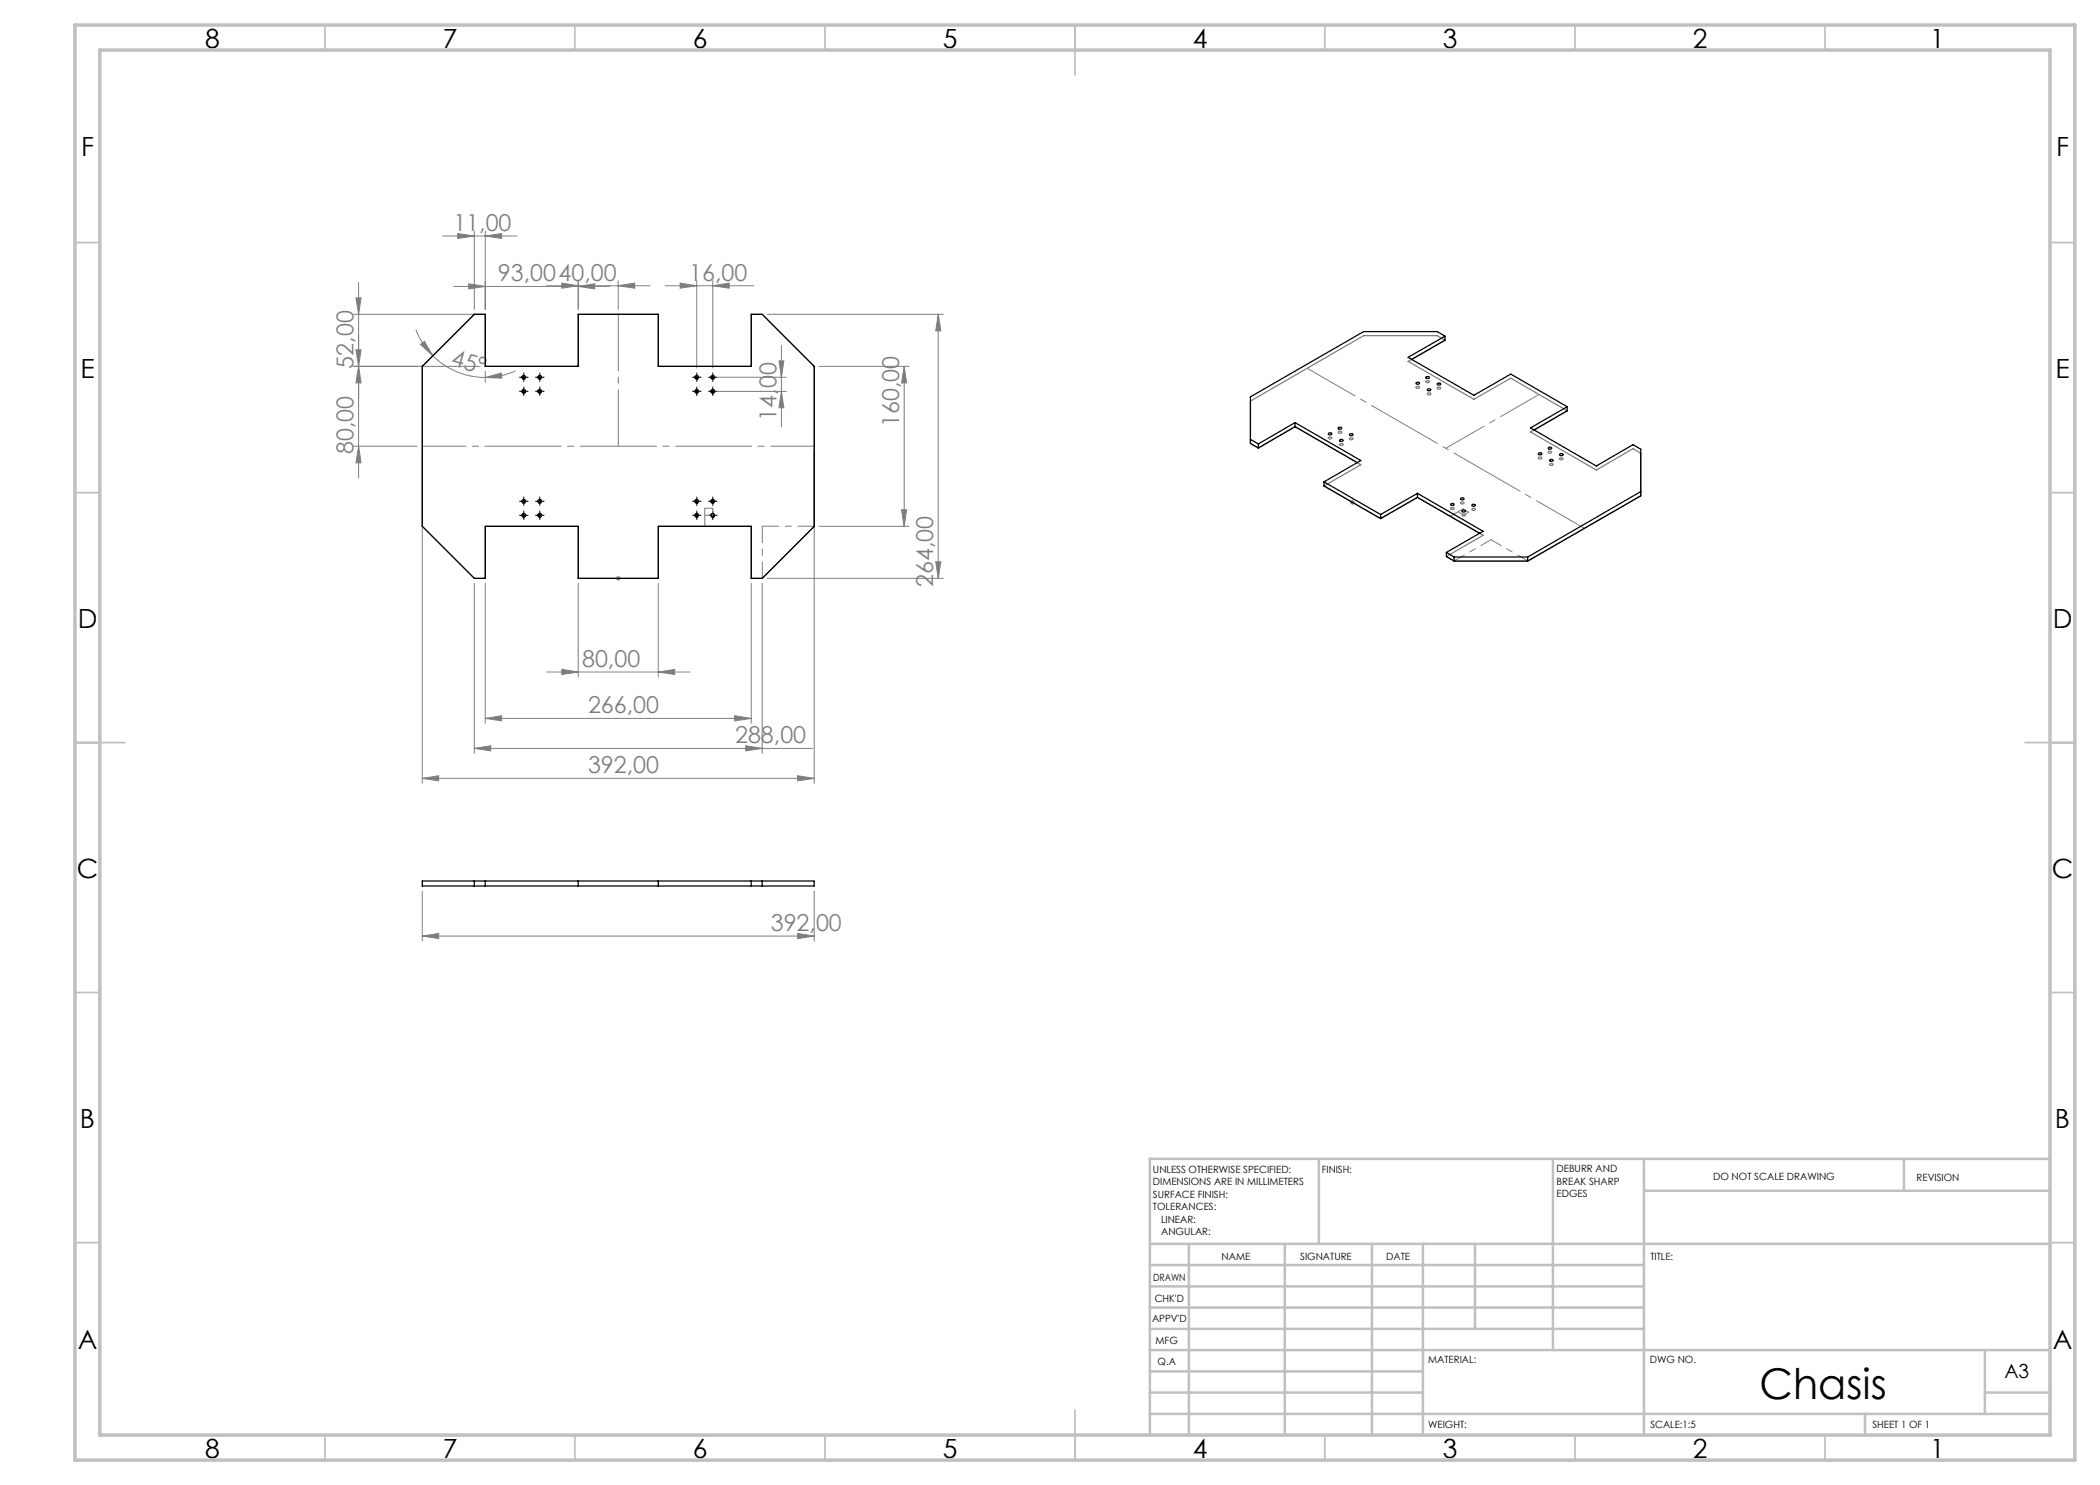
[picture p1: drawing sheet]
<svg xmlns="http://www.w3.org/2000/svg" width="420mm" height="297mm" viewBox="0 0 420 297" stroke-linecap="round" stroke-linejoin="round" font-family="sans-serif">
<g fill="none" stroke="#808080" stroke-width=".2">
<path d="M71.2 59.6h1l-.5 3.3zM71.7 56.5v39.1M88.5 47.2h14.9M90.7 57.3h31.3M91.5 46.7l3.4 .5-3.4 .5zM93.7 56.8l3.3 .5-3.3 .5zM94.9 46.2v15.7M97 47.2l3.3-.5v1zM97 46.2v15.7M109.3 57.1h20.7M112.4 56.6l3.2 .5-3.2 .5zM115.6 57.3l3.4-.5v1z"/>
<path d="M115.6 56.1v5.8M123.6 57.1l3.3-.5v1zM123.6 56.1v5.8M133 57.1h17.8M136 56.6l3.3 .5-3.3 .5zM139.3 56.1v17.5M142.6 57.1l3.2-.5v1zM142.6 56.1v17.5M70.7 73.3h25.4M70.7 62.9h25.4M71.2 70h1l-.5 3.3zM71.7 73.3l.5 3.3h-1z"/>
<path d="M83.2 66a14.8 14.8 0 0 0 3.4 5.2M84.1 68.9l.8-.6 1.7 2.9zM86.6 71.2a14.8 14.8 0 0 0 10.4 4.3M97 75.5l3.3-.9 .1 1zM97 74.3v2.2M103.1 74.2a14.5 14.5 0 0 1-6.1 1.3M143.5 75.5h13.8M143.5 78.3h13.8M153.5 62.9h35.2M155.8 72.2h1l-.5 3.3zM156.3 69.1v16.3M156.3 78.3l.5 3.3h-1z"/>
<path d="M163.8 73.3h18M180.8 73.3l.5 3.3h-1zM180.8 73.3v32M187.6 62.9v52.8M187.6 62.9l.6 3.3h-1.1zM70.7 89.2h12.7M71.7 89.2l.5 3.4h-1zM84.5 90.3v66.4M162.8 90.3v66.4M270.5 99.9v1.1M94.9 116.7v34M97 116.7v28"/>
<path d="M115.6 116.7v18.7M123.2 115.7h.9M123.3 115.3l.7 .7M123.6 115.2v1M124 115.3l-.7 .7M131.7 116.7v18.7M150.2 116.7v28M152.4 116.7v34M153.5 115.7h35.2M163.8 105.3h18M180.3 101.9h1l-.5 3.4zM187.1 112.4h1.1l-.6 3.3z"/>
<path d="M270 100.5h1M270.1 100.1l.7 .7M270.8 100.1l-.7 .7M109.3 134.4h28.7M112.4 133.9l3.2 .5-3.2 .5zM131.7 134.4l3.2-.5v1zM84.5 155.7l3.2-.6v1.1zM84.5 155.7h78.3M94.9 149.7l3.2-.5v1zM94.9 149.7h67.6M97 143.7l3.3-.5v1zM97 143.7h53.2"/>
<path d="M146.9 143.2l3.3 .5-3.3 .5zM149.2 149.2l3.2 .5-3.2 .5zM159.5 155.1l3.3 .6-3.3 .5zM84.5 178.2v10M162.8 178.2v10M84.5 187.2l3.2-.5v1zM84.5 187.2h78.3M159.5 186.7l3.3 .5-3.3 .5z"/>
</g>
<g fill="none" stroke="#808080" stroke-width=".25">
<path d="M84.5 73.3l10.4-10.4h2.1v10.4h18.6v-10.4h16.1v10.4h18.5v-10.4h2.2l10.4 10.4v32l-10.4 10.4h-2.2v-10.4h-18.5v10.4h-16.1v-10.4h-18.6v10.4h-2.1l-10.4-10.4zM283.2 77.4l.3-.1 .3 .1a.32 .32 0 0 1-.3 .3 .32 .32 0 0 1-.3-.3zM285.2 76.3l.2-.2a.29 .29 0 0 1 .4 0 .29 .29 0 0 1 0 .4 .29 .29 0 0 1-.4 0zM285.5 78.7l.2-.1a.29 .29 0 0 1 .4 0 .29 .29 0 0 1 0 .4 .29 .29 0 0 1-.4 0l-.2-.1zM287.5 77.5h.5a.31 .31 0 0 1-.2 .4 .31 .31 0 0 1-.4-.3zM250.1 80.2l22.6-13.1h14.7l1.6 .9-7.4 4.3 13.2 7.6 7.4-4.3 11.2 6.6-7.3 4.2 13.2 7.6 7.3-4.3 1.6 1v8.5l-22.7 13h-14.7l-1.5-.9 7.3-4.2-13.1-7.6-7.4 4.2-11.3-6.5 7.4-4.2-13.2-7.7-7.3 4.3-1.6-.9zM265.6 87.6l.3-.2 .4 .1a.34 .34 0 0 1-.3 .3 .34 .34 0 0 1-.4-.2zM267.7 86.4l.2-.1a.29 .29 0 0 1 .4-.1 .29 .29 0 0 1 0 .4 .29 .29 0 0 1-.4 0l-.3-.1zM268 88.8l.1-.1a.29 .29 0 0 1 .5 0 .29 .29 0 0 1 0 .4 .29 .29 0 0 1-.5 0l-.2-.2zM269.9 87.6h.5a.2 .2 0 0 1 .2 .2 .2 .2 0 0 1-.3 .1h-.4zM307.7 91.5l.4-.1a.24 .24 0 0 1 .2 .3 .24 .24 0 0 1-.4 .1l-.2-.1zM309.7 90.3h.2a.27 .27 0 0 1 .4 0 .27 .27 0 0 1 0 .4 .27 .27 0 0 1-.4 0l-.2-.1z"/>
<path d="M309.9 92.8l.3-.1a.27 .27 0 0 1 .3 0 .27 .27 0 0 1 0 .4 .27 .27 0 0 1-.3 0zM312 91.6h.1a.28 .28 0 0 1 .4-.1 .28 .28 0 0 1 0 .5 .28 .28 0 0 1-.4-.1l-.2-.1zM290.1 101.6l.4-.1a.22 .22 0 0 1 .3 .3 .22 .22 0 0 1-.3 .1l-.4-.1zM292.1 100.5l.2-.1a.29 .29 0 0 1 .4 0 .29 .29 0 0 1 0 .4 .29 .29 0 0 1-.4 0l-.2-.1zM292.4 103l.2-.2a.28 .28 0 0 1 .4 .1 .28 .28 0 0 1 0 .4 .28 .28 0 0 1-.4-.1zM294.4 101.8l.2-.1a.27 .27 0 0 1 .4 0 .27 .27 0 0 1-.1 .4 .27 .27 0 0 1-.3 0z"/>
<circle cx="104.7" cy="75.5" r=".35"/>
<circle cx="104.7" cy="78.3" r=".35"/>
<circle cx="108" cy="75.5" r=".35"/>
<circle cx="108" cy="78.3" r=".35"/>
<circle cx="139.3" cy="75.5" r=".35"/>
<circle cx="139.3" cy="78.3" r=".35"/>
<circle cx="142.5" cy="75.5" r=".35"/>
<circle cx="142.5" cy="78.3" r=".35"/>
<circle cx="104.7" cy="103.1" r=".35"/>
<circle cx="104.7" cy="100.3" r=".35"/>
<circle cx="108" cy="100.3" r=".35"/>
<circle cx="108" cy="103.1" r=".35"/>
<circle cx="139.3" cy="103.1" r=".35"/>
<circle cx="139.3" cy="100.3" r=".35"/>
<circle cx="142.5" cy="100.3" r=".35"/>
<circle cx="142.5" cy="103.1" r=".35"/>
</g>
<g fill="none" stroke="#c0c0c0" stroke-width=".35">
<path d="M65 5v5M115 5v5M165 5v5M215 5v10M265 5v5M315 5v5M365 5v5M15 48.5h5M410 48.5h5M15 98.5h5M410 98.5h5M15 148.5h10"/>
<path d="M405 148.5h10M15 198.5h5M410 198.5h5M15 248.5h5M410 248.5h5M65 287v5M115 287v5M165 287v5M215 282v10M265 287v5M315 287v5M365 287v5"/>
</g>
<g fill="none" stroke="#c0c0c0" stroke-width=".5">
<path d="M263.8 231.8v17M310.6 231.8v38.2M328.8 231.8v55.2M328.8 238.2h81.2M380.8 231.8v6.4M410 231.8h-180v55.2M230 248.8h180M230 257.3h98.8M230 253h98.8M237.8 248.8v38.2M257 248.8v38.2M274.4 248.8v38.2"/>
<path d="M284.6 248.8v38.2M295 248.8v17M230 265.8h98.8M230 261.5h98.8M230 278.5h54.6M230 274.3h54.6M230 270h180M397 278.5h13M397 270v12.8M230 282.8h180M373 282.8v4.2"/>
</g>
<path d="M15 5h400v287h-400zM20 10h390v277h-390z" fill="none" stroke="#c0c0c0" stroke-width=".7"/>
<g fill="none" stroke="#000" stroke-width=".2" stroke-dasharray="15.2 1.3 1.3 1.3">
<path d="M104.3 78.2h-.4M104.3 75.4h-.4M104.8 77.7v-.3M104.8 78.7v.4M104.8 74.9v-.3M104.8 75.9v.4M105.3 78.2h.3M105.3 75.4h.3M107.5 78.2h-.4M107.5 75.4h-.4M108 77.7v-.3M108 78.7v.4"/>
<path d="M108 74.9v-.3M108 75.9v.4M108.5 78.2h.3M108.5 75.4h.3M138.9 75.4h-.4M138.9 78.2h-.4M139.4 74.9v-.3M139.4 75.9v.4M139.4 77.7v-.3M139.4 78.7v.4M139.9 75.4h.3M139.9 78.2h.3"/>
<path d="M142.1 75.4h-.4M142.1 78.2h-.4M142.6 74.9v-.3M142.6 75.9v.4M142.6 77.7v-.3M142.6 78.7v.4M143.1 75.4h.3M143.1 78.2h.3M104.8 99.7v-.3M108 99.7v-.3M139.4 99.7v-.3M142.6 99.7v-.3"/>
<path d="M104.3 103h-.4M104.3 100.2h-.4M104.8 102.5v-.3M104.8 103.5v.4M104.8 100.7v.4M105.3 103h.3M105.3 100.2h.3M107.5 100.2h-.4M107.5 103h-.4M108 100.7v.4M108 102.5v-.3M108 103.5v.4"/>
<path d="M108.5 100.2h.3M108.5 103h.3M138.9 103h-.4M138.9 100.2h-.4M139.4 102.5v-.3M139.4 103.5v.4M139.4 100.7v.4M139.9 103h.3M139.9 100.2h.3M142.1 103h-.4M142.1 100.2h-.4M142.6 102.5v-.3"/>
<path d="M142.6 103.5v.4M142.6 100.7v.4M143.1 103h.3M143.1 100.2h.3"/>
</g>
<g fill="none" stroke="#000" stroke-width=".2">
<path d="M104.2 75.5h1M104.2 78.3h1M104.7 75v.9M104.7 77.8v1M107.5 75.5h.9M107.5 78.3h.9M108 75v.9M108 77.8v1M138.9 75.5h.9M138.9 78.3h.9M139.3 75v.9M139.3 77.8v1"/>
<path d="M142 75.5h1.1M142 78.3h1.1M142.6 75v.9M142.6 77.8v1M104.7 99.8v.9M108 99.8v.9M139.3 99.8v.9M142.6 99.8v.9M104.2 103.1h1M104.2 100.3h1M104.7 102.5v1.1M107.5 103.1h.9"/>
<path d="M107.5 100.3h.9M108 102.5v1.1M138.9 103.1h.9M138.9 100.3h.9M139.3 102.5v1.1M142 103.1h1.1M142 100.3h1.1M142.6 102.5v1.1"/>
</g>
<path d="M84.5 89.2h78.4" fill="none" stroke="#808080" stroke-width=".2" stroke-dasharray="15.2 1.3 1.3 1.3" stroke-dashoffset="6.5"/>
<path d="M123.7 89.2v-26.4" fill="none" stroke="#808080" stroke-width=".2" stroke-dasharray="15.2 1.3 1.3 1.3" stroke-dashoffset="3.9"/>
<path d="M152.5 115.6v-10.4M152.5 105.2h10.4" fill="none" stroke="#808080" stroke-width=".2" stroke-dasharray="15.2 1.3 1.3 1.3" stroke-dashoffset="11.9"/>
<path d="M141 105.2v-2.2M141 103h1.6M141 101.6v1.4M142.6 103v-1.4M142.6 101.6h-1.6M290.1 103.3l1.5-.9M291.6 102.4l1.2 .6M292.6 101.8l-1 .6M292.8 103l.9-.6M293.7 102.4l-1.1-.6" fill="none" stroke="#808080" stroke-width=".2" stroke-dasharray="15.2 1.3 1.3 1.3"/>
<path d="M261.4 73.7l55.5 32" fill="none" stroke="#808080" stroke-width=".2" stroke-dasharray="15.2 1.3 1.3 1.3" stroke-dashoffset="4.2"/>
<path d="M289.2 89.7l18.6-10.8" fill="none" stroke="#808080" stroke-width=".2" stroke-dasharray="15.2 1.3 1.3 1.3" stroke-dashoffset="6.4"/>
<path d="M290.8 112.2l7.4-4.3M298.2 107.9l7.4 4.3" fill="none" stroke="#808080" stroke-width=".2" stroke-dasharray="15.2 1.3 1.3 1.3" stroke-dashoffset="12.9"/>
<g fill="#808080">
<path d="M115.6 57.3l3.4-.5v1zM93.7 56.8l3.3 .5-3.3 .5zM97 47.2l3.3-.5v1zM91.5 46.7l3.4 .5-3.4 .5z"/>
<path d="M84.5 187.2l3.2-.5v1zM159.5 186.7l3.3 .5-3.3 .5zM84.5 155.7l3.2-.6v1.1zM159.5 155.1l3.3 .6-3.3 .5zM94.9 149.7l3.2-.5v1zM149.2 149.2l3.2 .5-3.2 .5zM136 56.6l3.3 .5-3.3 .5zM142.6 57.1l3.2-.5v1z"/>
<path d="M112.4 133.9l3.2 .5-3.2 .5zM131.7 134.4l3.2-.5v1z"/>
<path d="M123.6 57.1l3.3-.5v1zM112.4 56.6l3.2 .5-3.2 .5z"/>
<path d="M180.3 101.9h1l-.5 3.4zM180.8 73.3l.5 3.3h-1z"/>
<path d="M71.2 59.6h1l-.5 3.3zM71.7 73.3l.5 3.3h-1zM71.2 70h1l-.5 3.3zM71.7 89.2l.5 3.4h-1zM187.6 62.9l.6 3.3h-1.1zM187.1 112.4h1.1l-.6 3.3zM155.8 72.2h1l-.5 3.3zM156.3 78.3l.5 3.3h-1z"/>
<path d="M84.1 68.9l.8-.6 1.7 2.9zM97 75.5l3.3-.9 .1 1z"/>
<path d="M97 143.7l3.3-.5v1zM146.9 143.2l3.3 .5-3.3 .5z"/>
</g>
<g fill="none" stroke="#000" stroke-width=".25">
<path d="M84.5 73.3l10.4-10.4h2.1v10.4h18.6v-10.4h16.1v10.4h18.5v-10.4h2.2l10.4 10.4v32l-10.4 10.4h-2.2v-10.4h-18.5v10.4h-16.1v-10.4h-18.6v10.4h-2.1l-10.4-10.4zM283.2 76.6a.32 .32 0 0 1 .4-.2 .32 .32 0 0 1 .2 .4h-.5zM285.2 75.4a.33 .33 0 0 1 .4-.1 .33 .33 0 0 1 .2 .4h-.5zM285.5 77.8l.3-.1 .3 .2a.3 .3 0 0 1-.3 .3 .3 .3 0 0 1-.3-.4zM287.4 76.7a.33 .33 0 0 1 .5-.1 .33 .33 0 0 1 .1 .4h-.5zM289 67.2l-1.6-.9h-14.7l-22.6 13.1v9.3l1.6 .9M289 67.2l-7.4 4.3 13.2 7.6 7.4-4.3 11.2 6.5M289 67.2v.8l-6.7 3.9M250.1 87.9l1.6 .9M251.7 88.8v.8M259 84.5l13.2 7.6-7.4 4.3M259 84.5l-7.3 4.3"/>
<path d="M259 85.3l12.5 7.2M259 84.5v.8M259 85.3l-7.3 4.3M264.8 96.4l11.3 6.5M264.8 96.4v.8l11.3 6.5M265.7 86.7a.32 .32 0 0 1 .4-.2 .32 .32 0 0 1 .2 .4h-.6zM267.7 85.5a.33 .33 0 0 1 .4-.1 .33 .33 0 0 1 .2 .4h-.6zM268 87.9h.4l.2 .1a.34 .34 0 0 1-.3 .3 .34 .34 0 0 1-.4-.3zM269.9 86.9a.33 .33 0 0 1 .4-.2 .33 .33 0 0 1 .2 .4h-.5zM283.5 98.7l13.1 7.6-7.3 4.2M283.5 98.7l-7.4 4.2M283.5 98.7v.8"/>
<path d="M283.5 99.5l12.4 7.1M283.5 99.5l-7.4 4.2M292.1 99.7a.3 .3 0 0 1 .4-.2 .3 .3 0 0 1 .2 .4h-.5zM307.7 90.7a.38 .38 0 0 1 .4-.1 .38 .38 0 0 1 .3 .3 .37 .37 0 0 1-.4 .1 .37 .37 0 0 1-.3-.3zM309.7 89.6a.3 .3 0 0 1 .4-.2 .3 .3 0 0 1 .1 .4h-.5zM310 91.9h.5a.28 .28 0 0 1-.1 .4 .28 .28 0 0 1-.4-.1l-.1-.1zM311.9 90.9a.32 .32 0 0 1 .4-.2 .32 .32 0 0 1 .2 .4h-.5zM313.4 81.3l-7.3 4.3 13.2 7.6 7.3-4.3 1.6 .9v9.4l-22.7 13M313.4 81.3v.9l-6.6 3.8M328.2 98.3l-22.7 13.1M276.1 102.9v.8M289.3 110.5l1.5 .9"/>
<path d="M289.3 110.5v.8l1.5 .9M290.2 100.7h.5a.26 .26 0 0 1-.2 .4 .26 .26 0 0 1-.3-.4zM290.8 111.4h14.7M290.8 111.4v.8M290.8 112.2h14.7M292.4 102.1a.38 .38 0 0 1 .4-.1 .38 .38 0 0 1 .3 .3 .37 .37 0 0 1-.4 .1 .37 .37 0 0 1-.3-.3zM294.5 100.9a.28 .28 0 0 1 .4-.1 .28 .28 0 0 1 .1 .4h-.5l-.1-.1zM305.5 111.4v.8M84.5 176.2h78.3v1h-78.3zM94.9 176.2v1M97 176.2v1M115.6 176.2v1"/>
<path d="M131.7 176.2v1M150.2 176.2v1M152.4 176.2v1"/>
<circle cx="104.7" cy="78.3" r=".36"/>
<circle cx="104.8" cy="75.5" r=".37"/>
<circle cx="107.9" cy="78.3" r=".36"/>
<circle cx="107.9" cy="75.5" r=".37"/>
<circle cx="139.3" cy="75.5" r=".36"/>
<circle cx="139.4" cy="78.3" r=".36"/>
<circle cx="142.5" cy="78.3" r=".37"/>
<circle cx="142.6" cy="75.5" r=".37"/>
<circle cx="104.7" cy="103.1" r=".36"/>
<circle cx="104.8" cy="100.3" r=".37"/>
<circle cx="107.9" cy="103.1" r=".36"/>
<circle cx="107.9" cy="100.3" r=".37"/>
<circle cx="139.3" cy="100.3" r=".36"/>
<circle cx="139.4" cy="103.1" r=".36"/>
<circle cx="142.5" cy="103.1" r=".37"/>
<circle cx="142.6" cy="100.3" r=".37"/>
</g>
<text font-size="8.5" x="351.9" y="279.7">Chasis</text>
<g font-size="5.3">
<text x="41" y="9.5">8</text>
<text x="88.5" y="9.5">7</text>
<text x="138.5" y="9.5">6</text>
<text x="188.5" y="9.5">5</text>
<text x="238.5" y="9.5">4</text>
<text x="288.5" y="9.5">3</text>
<text x="338.5" y="9.5">2</text>
<text x="386" y="9.5">1</text>
<text x="16.2" y="31.3">F</text>
<text x="411.2" y="31.3">F</text>
<text x="16.1" y="75.5">E</text>
<text x="411.1" y="75.5">E</text>
<text x="15.5" y="125.5">D</text>
<text x="410.5" y="125.5">D</text>
<text x="15.4" y="175.5">C</text>
<text x="410.4" y="175.5">C</text>
<text x="16" y="225.5">B</text>
<text x="411" y="225.5">B</text>
<text x="15.5" y="269.8">A</text>
<text x="410.5" y="269.8">A</text>
<text x="41" y="291.5">8</text>
<text x="88.5" y="291.5">7</text>
<text x="138.5" y="291.5">6</text>
<text x="188.5" y="291.5">5</text>
<text x="238.5" y="291.5">4</text>
<text x="288.5" y="291.5">3</text>
<text x="338.5" y="291.5">2</text>
<text x="386" y="291.5">1</text>
</g>
<g font-size="4.7" fill="#808080">
<text x="90.7" y="46.2">11,00</text>
<text x="99.6" y="56.2">93,0040,00</text>
<text x="137.9" y="56.1">16,00</text>
<text x="70.7" y="73.7" transform="rotate(-90 70.7 73.7)">52,00</text>
<text x="90" y="73" transform="rotate(15 90 73)">45°</text>
<text x="155.3" y="84.1" transform="rotate(-90 155.3 84.1)">14,00</text>
<text x="179.8" y="85.4" transform="rotate(-90 179.8 85.4)">160,00</text>
<text x="70.7" y="90.8" transform="rotate(-90 70.7 90.8)">80,00</text>
<text x="186.7" y="117.4" transform="rotate(-90 186.7 117.4)">264,00</text>
<text x="116.4" y="133.4">80,00</text>
<text x="117.6" y="142.6">266,00</text>
<text x="147" y="148.6">288,00</text>
<text x="117.6" y="154.6">392,00</text>
<text x="154.1" y="186.2">392,00</text>
</g>
<text font-size="3.9" x="400.9" y="275.5">A3</text>
<g font-size="2">
<text x="230.6" y="234.6">UNLESS OTHERWISE SPECIFIED:</text>
<text x="230.6" y="237.1">DIMENSIONS ARE IN MILLIMETERS</text>
<text x="230.6" y="239.6">SURFACE FINISH:</text>
<text x="264.4" y="234.6">FINISH:</text>
<text x="311.3" y="234.5">DEBURR AND</text>
<text x="311.3" y="237">BREAK SHARP</text>
<text x="311.3" y="239.5">EDGES</text>
<text x="342.6" y="236">DO NOT SCALE DRAWING</text>
<text x="383.3" y="236.2">REVISION</text>
<text x="230.6" y="242.1">TOLERANCES:</text>
<text x="232.2" y="244.6">LINEAR:</text>
<text x="232.2" y="247.1">ANGULAR:</text>
<text x="244.3" y="252">NAME</text>
<text x="260" y="251.9">SIGNATURE</text>
<text x="277.2" y="251.9">DATE</text>
<text x="330.1" y="251.9">TITLE:</text>
<text x="230.6" y="256.1">DRAWN</text>
<text x="230.9" y="260.3">CHK'D</text>
<text x="230.4" y="264.4">APPV'D</text>
<text x="231.1" y="268.8">MFG</text>
<text x="231.5" y="273">Q.A</text>
<text x="285.6" y="272.5">MATERIAL:</text>
<text x="330" y="272.5">DWG NO.</text>
<text x="285.6" y="285.5">WEIGHT:</text>
<text x="330.1" y="285.6">SCALE:1:5</text>
<text x="374.5" y="285.6">SHEET 1 OF 1</text>
</g>
</svg>
